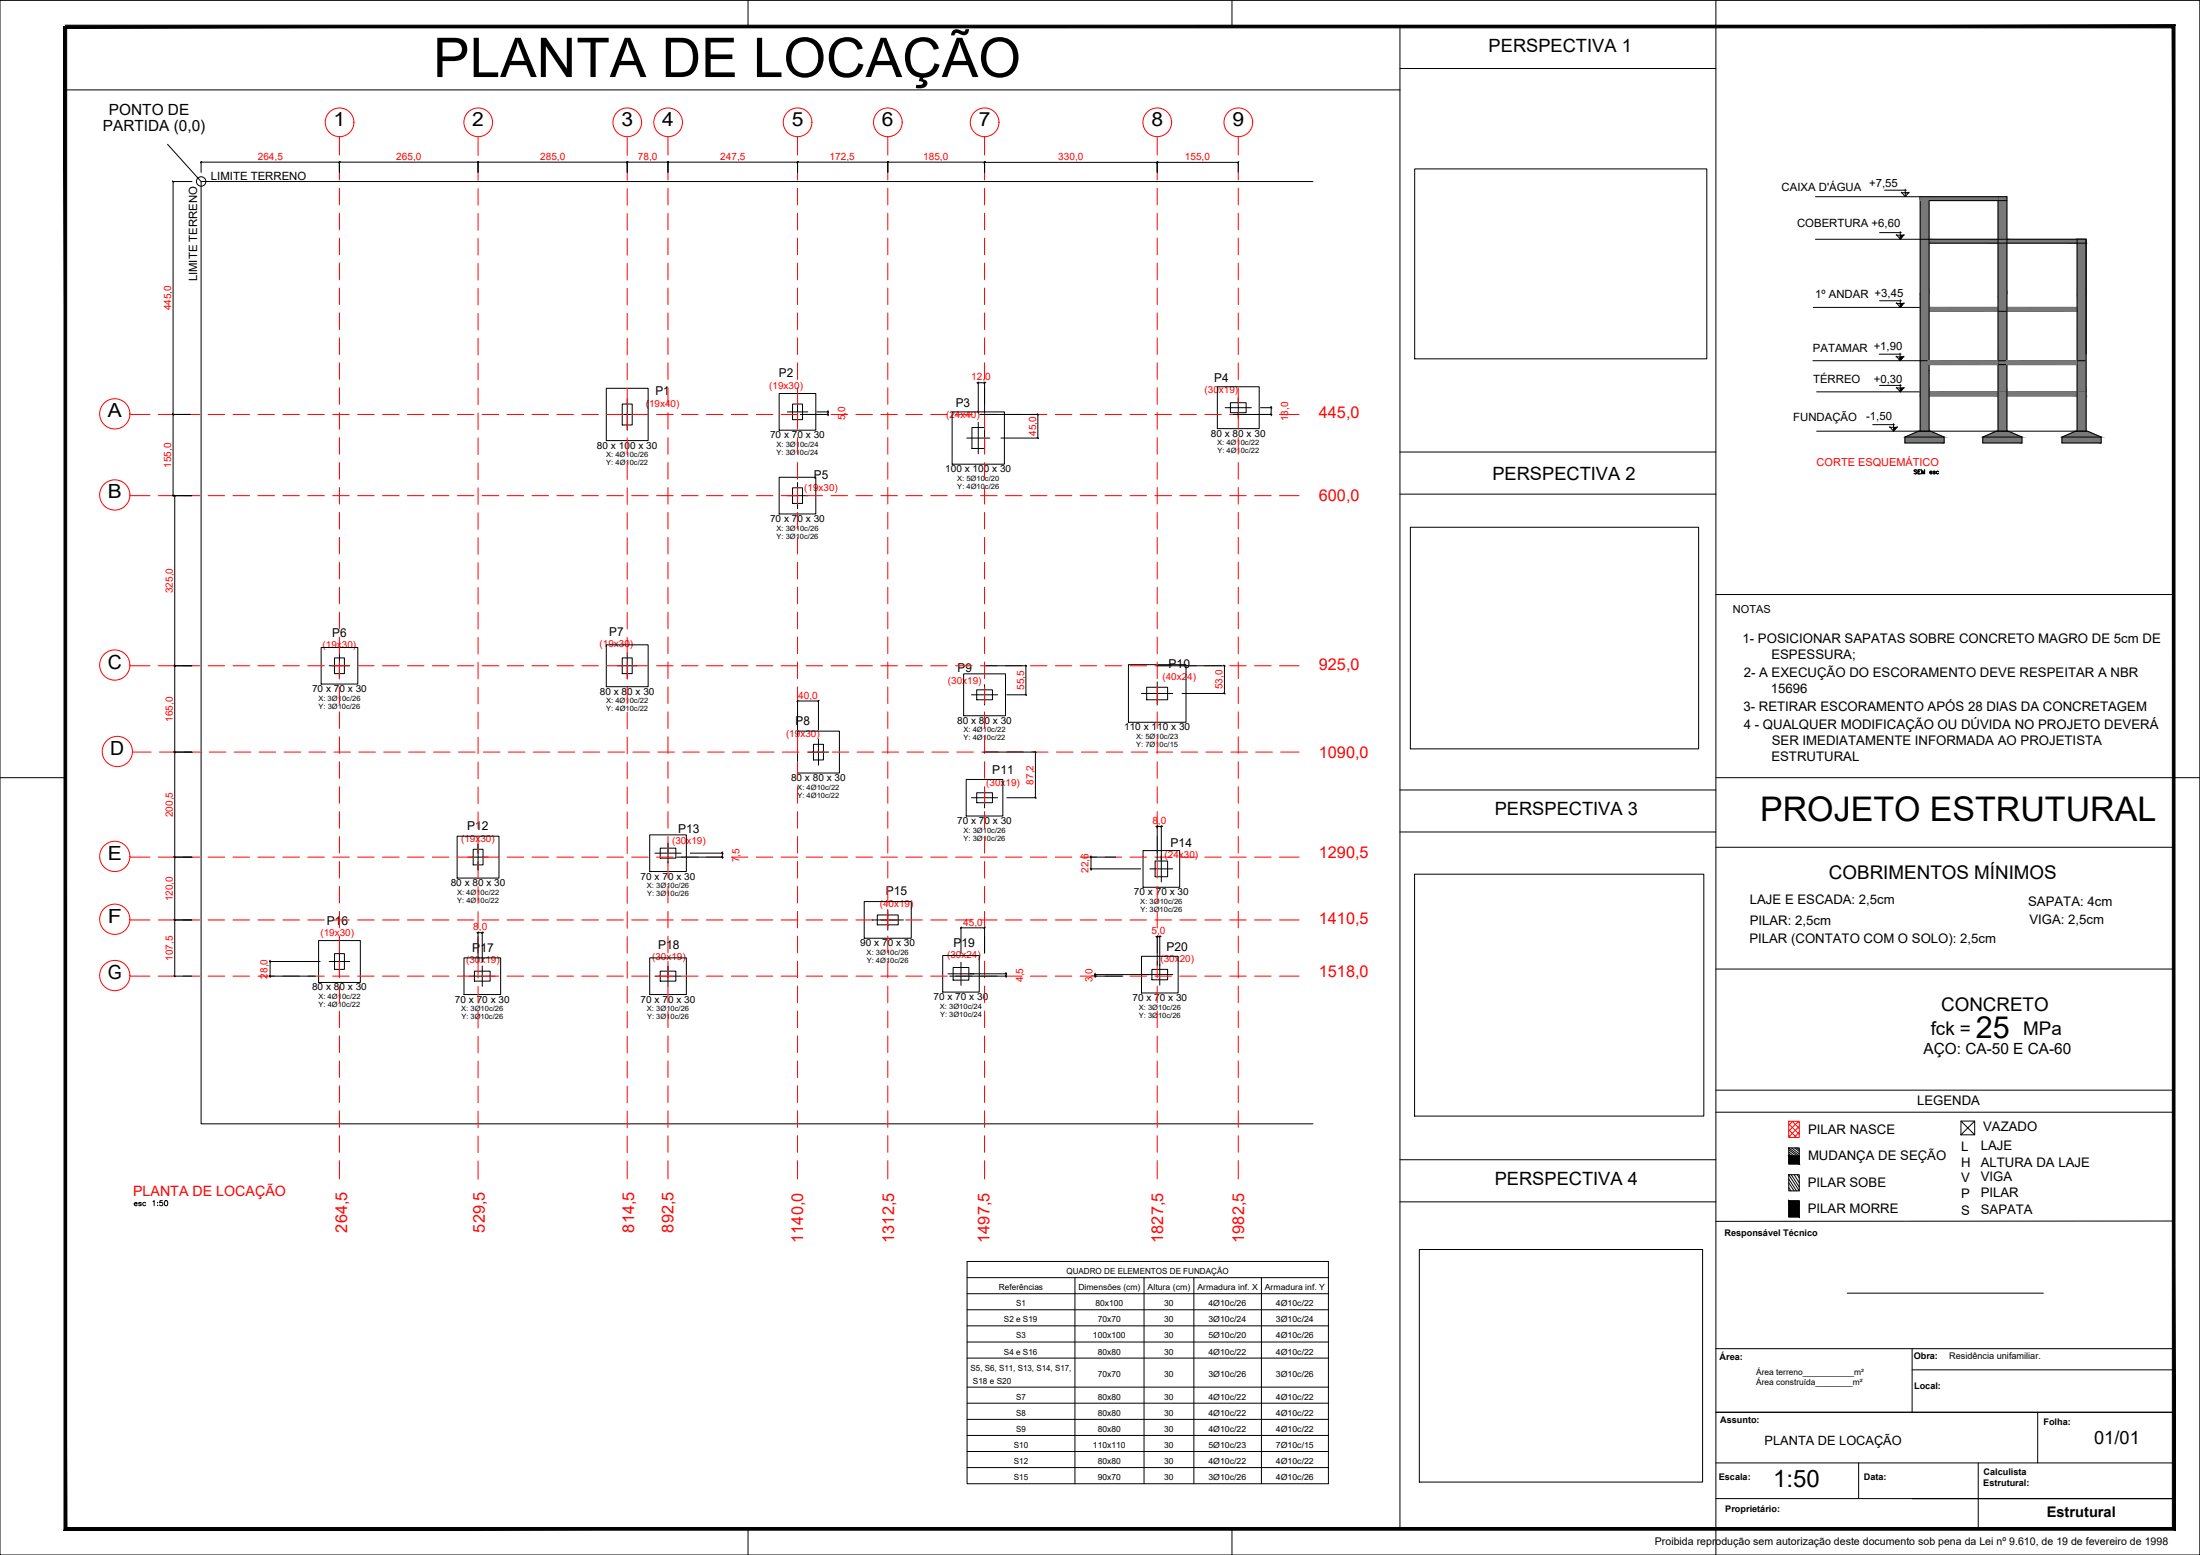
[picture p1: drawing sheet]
<svg xmlns="http://www.w3.org/2000/svg" width="841mm" height="594mm" viewBox="0 0 841 594" stroke-linecap="round" stroke-linejoin="round" font-family="sans-serif">
<!-- layer: ARQ-FOLHA -->
<path d="M0 .1h841v594h-841zM286 .1v10M471 .1v10M656 .1v10M0 297.1h25M831 297.1h10M286 584.1v10M471 584.1v10M656 584.1v10" fill="none" stroke="#000" stroke-width=".38"/>
<path d="M24.5 10.1l1 573.5v-573.5zM24.5 10.1l1 573.5-1 1zM25.5 583.6l-1 1 806-1zM24.5 584.6l806-1 1 1zM830.5 10.6v573l1 1zM830.5 10.6l1-1v575zM25 10.6h805.5l1-1zM25 9.6h806.5l-806.5 1z" fill="#000" stroke="#000" stroke-width=".38"/>
<!-- layer: 0 -->
<g fill="none" stroke="#000" stroke-width=".38">
<path d="M25 34.3h510.2M535.2 26.2h120.8M64.1 55.1l12.8 14.3M65.9 69.1l.5 .5M77.1 61.7l-.5 .5M130 61.7l-.5 .5M183 61.7l-.5 .5M240 61.7l-.5 .5M255.6 61.7l-.5 .5M305.1 61.7l-.5 .5M339.6 61.7l-.5 .5M376.6 61.7l-.5 .6"/>
<path d="M442.6 61.8l-.5 .5M473.6 61.8l-.5 .5M501.9 69.4h-425v360h425M540.8 64.5h111.7v72.6h-111.7zM65.9 158.1l.5 .5M316.3 157.1l.5 .5M316.3 158.1l.5 .5M374.2 146l-.5 .5M376.6 146l-.5 .5M396.5 158.1l.5 .5M485.7 155.5l.5 .5M485.7 158.1l.5 .5"/>
<path d="M396.5 167.1l.5 .5M535.2 172.7h120.8M728.2 169.2h15M758 169.2h15M788.2 169.2h15M65.9 189.1l.5 .5M66.5 189.1l.6 .5M535.2 188.8h120.8M539.2 201.4h110.2v84.7h-110.2zM656 227.1h175M66.5 254.1l.6 .5M391.9 254.1l.5 .5"/>
<path d="M467.8 254.1l.5 .5M305.1 267.6l-.5 .5M313.1 267.6l-.5 .5M391.9 265.2l.5 .5M467.8 264.7l.5 .5M66.5 287.1l.6 .5M395.6 287.1l.5 .5M395.6 304.5l.5 .5M442.6 315.5l-.5 .5M444.2 315.5l-.5 .5M535.2 301.8h120.8M535.2 317.9h120.8"/>
<path d="M66.5 327.2l.6 .5M275.9 325.7l.5 .5M275.9 327.2l.5 .5M416.8 331.7l.5 .5M416.8 327.2l.5 .5M540.8 334h110.5v92.4h-110.5zM66.5 351.2l.6 .5M183 356.1l-.5 .5M184.6 356.1l-.5 .5M367.6 354.2l-.5 .5M376.6 354.2l-.5 .5M442.6 357.6l-.5 .5"/>
<path d="M443.6 357.6l-.5 .5M66.5 372.7l.6 .5M103 367.1l.5 .5M103 372.7l.5 .5M384.3 371.8l.6 .5M384.3 372.7l.6 .5M418.4 372.1l.5 .5M418.4 372.7l.5 .5M656 416.5h175M656 424.9h175M749.6 428.3h5.3v5.2h-5.3zM749.6 428.3l5.3 5.2"/>
<path d="M754.9 428.3l-5.3 5.2M535.2 443.1h120.8M535.2 459.2h120.8M683.8 448.8l4 6.2M683.8 450.4l3 4.6M683.8 451.9l2 3.1M683.8 453.7l.9 1.3M684.7 448.8l3.1 4.7M685.8 448.8l2 3.1M687 448.8l.8 1.3M542.6 477.4h108.3v88.8h-108.3zM831 466.5l-175 .1"/>
<path d="M369.7 481.9h138.1v85h-138.1zM369.7 488.1h138.1M369.7 494.3h138.1M410.9 488.1v78.8M437.3 488.1v78.8M456.4 488.1v78.8M482.2 488.1v78.8M706.2 494h74.9M369.7 500.4h138.1M369.7 506.5h138.1M369.7 512.7h138.1M369.7 518.9h138.1"/>
<path d="M656 515.3h175M731 515.3v24.3M369.7 529.9h138.1M369.7 536.1h138.1M656 539.6h175M731 523.3h100M779 539.6v19.3M369.7 542.3h138.1M369.7 548.4h138.1M369.7 554.5h138.1M656 558.9h175M710.5 558.9v13.6"/>
<path d="M756.2 558.9v25.2h74.8v-11.6h-100h100v11.6h-100M369.7 560.7h138.1M656 572.5h175M535.2 584.1v-574h120.8v574"/>
<circle cx="76.9" cy="69.3" r="1.8"/>
</g>
<!-- layer: Camada 1 -->
<path d="M656 297.1h175M656 323.7h175M656 370.2h175M831 407v177.1" fill="none" stroke="#000" stroke-width=".38"/>
<!-- layer: COTA CYPE -->
<g fill="none" stroke="#f00" stroke-width=".38">
<path d="M129.8 52.3v6.9M182.8 52.4v7M239.8 52.5v6.9M255.4 52.3v6.9M304.9 52.3v6.9M339.4 52.3v6.9M376.4 52.3v6.9M442.4 52.3v6.9M473.4 52.3v6.9M129.8 62.4v6.4M129.8 71.9v6.4M182.8 62.6v6.3"/>
<path d="M182.8 72.1v6.3M239.8 62.5v6.4M239.8 72.1v6.3M255.4 62.4v6.4M255.4 71.9v6.4M304.9 62.4v6.4M304.9 71.9v6.4M339.4 62.4v6.4M339.4 71.9v6.4M376.4 62.4v6.4M376.4 71.9v6.4M442.4 62.4v6.4"/>
<path d="M442.4 71.9v6.4M473.4 62.4v6.4M473.4 71.9v6.4M129.8 81.5v6.3M129.8 91v6.3M182.8 81.6v6.3M182.8 91.1v6.4M239.8 81.6v6.3M239.8 91.1v6.4M255.4 81.5v6.3M255.4 91v6.3M304.9 81.5v6.3"/>
<path d="M304.9 91v6.3M339.4 81.5v6.3M339.4 91v6.3M376.4 81.5v6.3M376.4 91v6.3M442.4 81.5v6.3M442.4 91v6.3M473.4 81.5v6.3M473.4 91v6.3M129.8 100.5v6.4M129.8 110v6.4M129.8 119.6v6.3"/>
<path d="M182.8 100.6v6.4M182.8 110.2v6.3M182.8 119.7v6.3M239.8 100.6v6.4M239.8 110.2v6.3M239.8 119.7v6.3M255.4 100.5v6.4M255.4 110v6.4M255.4 119.6v6.3M304.9 100.5v6.4M304.9 110v6.4M304.9 119.6v6.3"/>
<path d="M339.4 100.5v6.4M339.4 110v6.4M339.4 119.6v6.3M376.4 100.5v6.4M376.4 110v6.4M376.4 119.6v6.3M442.4 100.5v6.4M442.4 110v6.4M442.4 119.6v6.3M473.4 100.5v6.4M473.4 110v6.4M473.4 119.6v6.3"/>
<path d="M129.8 129.1v6.3M129.8 138.6v6.4M182.8 129.2v6.4M182.8 138.7v6.4M239.8 129.2v6.4M239.8 138.7v6.4M255.4 129.1v6.3M255.4 138.6v6.4M304.9 129.1v6.3M304.9 138.6v6.4M339.4 129.1v6.3M339.4 138.6v6.4"/>
<path d="M376.4 129.1v6.3M376.4 138.6v6.4M442.4 129.1v6.3M442.4 138.6v6.4M473.4 129.1v6.3M473.4 138.6v6.4M49.8 158.3h7.5M60.5 158.3h6.3M70 158.3h6.4M79.5 158.3h6.4M89.1 158.3h6.3M98.6 158.3h6.3"/>
<path d="M108.1 158.3h6.4M117.6 158.3h6.4M127.2 158.3h6.3M129.8 148.1v6.4M129.8 157.7v6.3M136.7 158.3h6.3M146.2 158.3h6.4M155.7 158.3h6.4M165.3 158.3h6.3M174.8 158.3h6.3M182.8 148.3v6.3M182.8 157.8v6.3"/>
<path d="M184.3 158.3h6.4M193.8 158.3h6.4M203.4 158.3h6.3M212.9 158.3h6.3M222.4 158.3h6.4M231.9 158.3h6.4M239.8 148.3v6.3M239.8 157.8v6.3M241.5 158.3h6.3M251 158.3h6.3M255.4 148.1v6.4M255.4 157.7v6.3"/>
<path d="M260.5 158.3h6.4M270 158.3h6.4M279.6 158.3h6.3M289.1 158.3h6.3M298.6 158.3h6.4M304.9 148.1v6.4M304.9 157.7v6.3M308.1 158.3h6.4M317.7 158.3h6.3M327.2 158.3h6.3M336.7 158.3h6.4M339.4 148.1v6.4"/>
<path d="M339.4 157.7v6.3M346.2 158.3h6.4M355.8 158.3h6.3M365.3 158.3h6.3M374.8 158.3h6.4M376.4 148.1v6.4M376.4 157.7v6.3M384.3 158.3h6.4M393.9 158.3h6.3M403.4 158.3h6.3M412.9 158.3h6.4M422.4 158.3h6.4"/>
<path d="M432 158.3h6.3M441.5 158.3h6.3M442.4 148.1v6.4M442.4 157.7v6.3M451 158.3h6.4M460.5 158.3h6.4M470.1 158.3h6.3M473.4 148.1v6.4M473.4 157.7v6.3M479.6 158.3h6.3M489.1 158.3h7.5M129.8 167.2v6.3"/>
<path d="M129.8 176.7v6.4M182.8 167.3v6.4M182.8 176.8v6.4M239.8 167.3v6.4M239.8 176.8v6.4M255.4 167.2v6.3M255.4 176.7v6.4M304.9 167.2v6.3M304.9 176.7v6.4M339.4 167.2v6.3M339.4 176.7v6.4M376.4 167.2v6.3"/>
<path d="M376.4 176.7v6.4M442.4 167.2v6.3M442.4 176.7v6.4M473.4 167.2v6.3M473.4 176.7v6.4M49.8 189.4h7.5M60.5 189.4h6.3M70 189.4h6.4M79.5 189.4h6.4M89.1 189.4h6.3M98.6 189.4h6.3M108.1 189.4h6.4"/>
<path d="M117.6 189.4h6.4M127.2 189.4h6.3M129.8 186.2v6.4M129.8 195.8v6.3M136.7 189.4h6.3M146.2 189.4h6.4M155.7 189.4h6.4M165.3 189.4h6.3M174.8 189.4h6.3M182.8 186.4v6.3M182.8 195.9v6.3M184.3 189.4h6.4"/>
<path d="M193.8 189.4h6.4M203.4 189.4h6.3M212.9 189.4h6.3M222.4 189.4h6.4M231.9 189.4h6.4M239.8 186.4v6.3M239.8 195.9v6.3M241.5 189.4h6.3M251 189.4h6.3M255.4 186.2v6.4M255.4 195.8v6.3M260.5 189.4h6.4"/>
<path d="M270 189.4h6.4M279.6 189.4h6.3M289.1 189.4h6.3M298.6 189.4h6.4M304.9 186.2v6.4M304.9 195.8v6.3M308.1 189.4h6.4M317.7 189.4h6.3M327.2 189.4h6.3M336.7 189.4h6.4M339.4 186.2v6.4M339.4 195.8v6.3"/>
<path d="M346.2 189.4h6.4M355.8 189.4h6.3M365.3 189.4h6.3M374.8 189.4h6.4M376.4 186.2v6.4M376.4 195.8v6.3M384.3 189.4h6.4M393.9 189.4h6.3M403.4 189.4h6.3M412.9 189.4h6.4M422.4 189.4h6.4M432 189.4h6.3"/>
<path d="M441.5 189.4h6.3M442.4 186.2v6.4M442.4 195.8v6.3M451 189.4h6.4M460.5 189.4h6.4M470.1 189.4h6.3M473.4 186.2v6.4M473.4 195.8v6.3M479.6 189.4h6.3M489.1 189.4h7.5M129.8 205.3v6.3M129.8 214.8v6.4"/>
<path d="M182.8 205.4v6.4M182.8 214.9v6.4M239.8 205.4v6.4M239.8 214.9v6.4M255.4 205.3v6.3M255.4 214.8v6.4M304.9 205.3v6.3M304.9 214.8v6.4M339.4 205.3v6.3M339.4 214.8v6.4M376.4 205.3v6.3M376.4 214.8v6.4"/>
<path d="M442.4 205.3v6.3M442.4 214.8v6.4M473.4 205.3v6.3M473.4 214.8v6.4M129.8 224.3v6.4M129.8 233.9v6.3M182.8 224.5v6.3M182.8 234v6.3M239.8 224.5v6.3M239.8 234v6.3M255.4 224.3v6.4M255.4 233.9v6.3"/>
<path d="M304.9 224.3v6.4M304.9 233.9v6.3M339.4 224.3v6.4M339.4 233.9v6.3M376.4 224.3v6.4M376.4 233.9v6.3M442.4 224.3v6.4M442.4 233.9v6.3M473.4 224.3v6.4M473.4 233.9v6.3M49.8 254.4h7.5M60.5 254.4h6.3"/>
<path d="M70 254.4h6.4M79.5 254.4h6.4M89.1 254.4h6.3M98.6 254.4h6.3M108.1 254.4h6.4M117.6 254.4h6.4M127.2 254.4h6.3M129.8 243.4v6.3M129.8 252.9v6.4M136.7 254.4h6.3M146.2 254.4h6.4M155.7 254.4h6.4"/>
<path d="M165.3 254.4h6.3M174.8 254.4h6.3M182.8 243.5v6.4M182.8 253v6.4M184.3 254.4h6.4M193.8 254.4h6.4M203.4 254.4h6.3M212.9 254.4h6.3M222.4 254.4h6.4M231.9 254.4h6.4M239.8 243.5v6.4M239.8 253v6.4"/>
<path d="M241.5 254.4h6.3M251 254.4h6.3M255.4 243.4v6.3M255.4 252.9v6.4M260.5 254.4h6.4M270 254.4h6.4M279.6 254.4h6.3M289.1 254.4h6.3M298.6 254.4h6.4M304.9 243.4v6.3M304.9 252.9v6.4M308.1 254.4h6.4"/>
<path d="M317.7 254.4h6.3M327.2 254.4h6.3M336.7 254.4h6.4M339.4 243.4v6.3M339.4 252.9v6.4M346.2 254.4h6.4M355.8 254.4h6.3M365.3 254.4h6.3M374.8 254.4h6.4M376.4 243.4v6.3M376.4 252.9v6.4M384.3 254.4h6.4"/>
<path d="M393.9 254.4h6.3M403.4 254.4h6.3M412.9 254.4h6.4M422.4 254.4h6.4M432 254.4h6.3M441.5 254.4h6.3M442.4 243.4v6.3M442.4 252.9v6.4M451 254.4h6.4M460.5 254.4h6.4M470.1 254.4h6.3M473.4 243.4v6.3"/>
<path d="M473.4 252.9v6.4M479.6 254.4h6.3M489.1 254.4h7.5M129.8 262.4v6.4M129.8 272v6.3M182.8 262.6v6.3M182.8 272.1v6.3M239.8 262.6v6.3M239.8 272.1v6.3M255.4 262.4v6.4M255.4 272v6.3M304.9 262.4v6.4"/>
<path d="M304.9 272v6.3M339.4 262.4v6.4M339.4 272v6.3M376.4 262.4v6.4M376.4 272v6.3M442.4 262.4v6.4M442.4 272v6.3M473.4 262.4v6.4M473.4 272v6.3M50.8 287.3h7M61 287.3h6.3M70.5 287.3h6.3"/>
<path d="M80 287.3h6.4M89.5 287.3h6.4M99.1 287.3h6.3M108.6 287.3h6.3M118.1 287.3h6.4M127.6 287.3h6.4M129.8 281.5v6.3M129.8 291v6.4M137.2 287.3h6.3M146.7 287.3h6.3M156.2 287.3h6.4M165.7 287.3h6.4"/>
<path d="M175.3 287.3h6.3M182.8 281.6v6.4M182.8 291.1v6.4M184.8 287.3h6.3M194.3 287.3h6.4M203.8 287.3h6.4M213.4 287.3h6.3M222.9 287.3h6.3M232.4 287.3h6.4M239.8 281.6v6.4M239.8 291.1v6.4M241.9 287.3h6.4"/>
<path d="M251.5 287.3h6.3M255.4 281.5v6.3M255.4 291v6.4M261 287.3h6.3M270.5 287.3h6.4M280 287.3h6.4M289.6 287.3h6.3M299.1 287.3h6.3M304.9 281.5v6.3M304.9 291v6.4M308.6 287.3h6.4M318.1 287.3h6.4"/>
<path d="M327.7 287.3h6.3M337.2 287.3h6.3M339.4 281.5v6.3M339.4 291v6.4M346.7 287.3h6.4M356.2 287.3h6.4M365.8 287.3h6.3M375.3 287.3h6.3M376.4 281.5v6.3M376.4 291v6.4M384.8 287.3h6.4M394.3 287.3h6.4"/>
<path d="M403.9 287.3h6.3M413.4 287.3h6.3M422.9 287.3h6.4M432.4 287.3h6.4M442 287.3h6.3M442.4 281.5v6.3M442.4 291v6.4M451.5 287.3h6.3M461 287.3h6.4M470.5 287.3h6.4M473.4 281.5v6.3M473.4 291v6.4"/>
<path d="M480.1 287.3h6.3M489.6 287.3h7M129.8 300.5v6.4M129.8 310.1v6.3M129.8 319.6v6.3M182.8 300.7v6.3M182.8 310.2v6.3M182.8 319.7v6.4M239.8 300.7v6.3M239.8 310.2v6.3M239.8 319.7v6.4M255.4 300.5v6.4"/>
<path d="M255.4 310.1v6.3M255.4 319.6v6.3M304.9 300.5v6.4M304.9 310.1v6.3M304.9 319.6v6.3M339.4 300.5v6.4M339.4 310.1v6.3M339.4 319.6v6.3M376.4 300.5v6.4M376.4 310.1v6.3M376.4 319.6v6.3M442.4 300.5v6.4"/>
<path d="M442.4 310.1v6.3M442.4 319.6v6.3M473.4 300.5v6.4M473.4 310.1v6.3M473.4 319.6v6.3M49.8 327.5h7.5M60.5 327.5h6.3M70 327.5h6.4M79.5 327.5h6.4M89.1 327.5h6.3M98.6 327.5h6.3M108.1 327.5h6.4"/>
<path d="M117.6 327.5h6.4M127.2 327.5h6.3M129.8 329.1v6.4M129.8 338.6v6.4M136.7 327.5h6.3M146.2 327.5h6.4M155.7 327.5h6.4M165.3 327.5h6.3M174.8 327.5h6.3M182.8 329.2v6.4M182.8 338.8v6.3M184.3 327.5h6.4"/>
<path d="M193.8 327.5h6.4M203.4 327.5h6.3M212.9 327.5h6.3M222.4 327.5h6.4M231.9 327.5h6.4M239.8 329.2v6.4M239.8 338.8v6.3M241.5 327.5h6.3M251 327.5h6.3M255.4 329.1v6.4M255.4 338.6v6.4M260.5 327.5h6.4"/>
<path d="M270 327.5h6.4M279.6 327.5h6.3M289.1 327.5h6.3M298.6 327.5h6.4M304.9 329.1v6.4M304.9 338.6v6.4M308.1 327.5h6.4M317.7 327.5h6.3M327.2 327.5h6.3M336.7 327.5h6.4M339.4 329.1v6.4M339.4 338.6v6.4"/>
<path d="M346.2 327.5h6.4M355.8 327.5h6.3M365.3 327.5h6.3M374.8 327.5h6.4M376.4 329.1v6.4M376.4 338.6v6.4M384.3 327.5h6.4M393.9 327.5h6.3M403.4 327.5h6.3M412.9 327.5h6.4M422.4 327.5h6.4M432 327.5h6.3"/>
<path d="M441.5 327.5h6.3M442.4 329.1v6.4M442.4 338.6v6.4M451 327.5h6.4M460.5 327.5h6.4M470.1 327.5h6.3M473.4 329.1v6.4M473.4 338.6v6.4M479.6 327.5h6.3M489.1 327.5h7.5M49.8 351.5h7.5M60.5 351.5h6.3"/>
<path d="M70 351.5h6.4M79.5 351.5h6.4M89.1 351.5h6.3M98.6 351.5h6.3M108.1 351.5h6.4M117.6 351.5h6.4M127.2 351.5h6.3M129.8 348.2v6.3M129.8 357.7v6.3M136.7 351.5h6.3M146.2 351.5h6.4M155.7 351.5h6.4"/>
<path d="M165.3 351.5h6.3M174.8 351.5h6.3M182.8 348.3v6.3M182.8 357.8v6.4M184.3 351.5h6.4M193.8 351.5h6.4M203.4 351.5h6.3M212.9 351.5h6.3M222.4 351.5h6.4M231.9 351.5h6.4M239.8 348.3v6.3M239.8 357.8v6.4"/>
<path d="M241.5 351.5h6.3M251 351.5h6.3M255.4 348.2v6.3M255.4 357.7v6.3M260.5 351.5h6.4M270 351.5h6.4M279.6 351.5h6.3M289.1 351.5h6.3M298.6 351.5h6.4M304.9 348.2v6.3M304.9 357.7v6.3M308.1 351.5h6.4"/>
<path d="M317.7 351.5h6.3M327.2 351.5h6.3M336.7 351.5h6.4M339.4 348.2v6.3M339.4 357.7v6.3M346.2 351.5h6.4M355.8 351.5h6.3M365.3 351.5h6.3M374.8 351.5h6.4M376.4 348.2v6.3M376.4 357.7v6.3M384.3 351.5h6.4"/>
<path d="M393.9 351.5h6.3M403.4 351.5h6.3M412.9 351.5h6.4M422.4 351.5h6.4M432 351.5h6.3M441.5 351.5h6.3M442.4 348.2v6.3M442.4 357.7v6.3M451 351.5h6.4M460.5 351.5h6.4M470.1 351.5h6.3M473.4 348.2v6.3"/>
<path d="M473.4 357.7v6.3M479.6 351.5h6.3M489.1 351.5h7.5M49.8 372.9h7.5M60.5 372.9h6.3M70 372.9h6.4M79.5 372.9h6.4M89.1 372.9h6.3M98.6 372.9h6.3M108.1 372.9h6.4M117.6 372.9h6.4M127.2 372.9h6.3"/>
<path d="M129.8 367.2v6.4M129.8 376.7v6.4M136.7 372.9h6.3M146.2 372.9h6.4M155.7 372.9h6.4M165.3 372.9h6.3M174.8 372.9h6.3M182.8 367.3v6.4M182.8 376.9v6.3M184.3 372.9h6.4M193.8 372.9h6.4M203.4 372.9h6.3"/>
<path d="M212.9 372.9h6.3M222.4 372.9h6.4M231.9 372.9h6.4M239.8 367.3v6.4M239.8 376.9v6.3M241.5 372.9h6.3M251 372.9h6.3M255.4 367.2v6.4M255.4 376.7v6.4M260.5 372.9h6.4M270 372.9h6.4M279.6 372.9h6.3"/>
<path d="M289.1 372.9h6.3M298.6 372.9h6.4M304.9 367.2v6.4M304.9 376.7v6.4M308.1 372.9h6.4M317.7 372.9h6.3M327.2 372.9h6.3M336.7 372.9h6.4M339.4 367.2v6.4M339.4 376.7v6.4M346.2 372.9h6.4M355.8 372.9h6.3"/>
<path d="M365.3 372.9h6.3M374.8 372.9h6.4M376.4 367.2v6.4M376.4 376.7v6.4M384.3 372.9h6.4M393.9 372.9h6.3M403.4 372.9h6.3M412.9 372.9h6.4M422.4 372.9h6.4M432 372.9h6.3M441.5 372.9h6.3M442.4 367.2v6.4"/>
<path d="M442.4 376.7v6.4M451 372.9h6.4M460.5 372.9h6.4M470.1 372.9h6.3M473.4 367.2v6.4M473.4 376.7v6.4M479.6 372.9h6.3M489.1 372.9h7.5M129.8 386.3v6.3M129.8 395.8v6.3M182.8 386.4v6.3M182.8 395.9v6.4"/>
<path d="M239.8 386.4v6.3M239.8 395.9v6.4M255.4 386.3v6.3M255.4 395.8v6.3M304.9 386.3v6.3M304.9 395.8v6.3M339.4 386.3v6.3M339.4 395.8v6.3M376.4 386.3v6.3M376.4 395.8v6.3M442.4 386.3v6.3M442.4 395.8v6.3"/>
<path d="M473.4 386.3v6.3M473.4 395.8v6.3M129.8 405.3v6.4M129.8 414.8v6.4M182.8 405.4v6.4M182.8 415v6.3M239.8 405.4v6.4M239.8 415v6.3M255.4 405.3v6.4M255.4 414.8v6.4M304.9 405.3v6.4M304.9 414.8v6.4"/>
<path d="M339.4 405.3v6.4M339.4 414.8v6.4M376.4 405.3v6.4M376.4 414.8v6.4M442.4 405.3v6.4M442.4 414.8v6.4M473.4 405.3v6.4M473.4 414.8v6.4M129.8 424.4v6.3M129.8 433.9v6.3M182.8 424.5v6.3M182.8 434v6.4"/>
<path d="M239.8 424.5v6.3M239.8 434v6.4M255.4 424.4v6.3M255.4 433.9v6.3M304.9 424.4v6.3M304.9 433.9v6.3M339.4 424.4v6.3M339.4 433.9v6.3M376.4 424.4v6.3M376.4 433.9v6.3M442.4 424.4v6.3M442.4 433.9v6.3"/>
<path d="M473.4 424.4v6.3M473.4 433.9v6.3M683.8 428.4h4v6.2h-4zM683.8 433.8l.7 .8M683.8 431.6l3 3M683.8 429.4l4 4M685.1 428.4l2.7 2.7M685.3 428.4l-1.5 1.5M687.4 428.4l.4 .5M687.5 428.4l-3.7 3.7M687.8 430.3l-4 4.1M687.8 432.5l-2 2.1"/>
<path d="M129.8 443.4v7M182.8 443.5v7M239.8 443.5v6.9M255.4 443.4v7M304.9 443.4v7M339.4 443.4v7M376.4 443.4v7M442.4 443.4v7M473.4 443.4v7"/>
<circle cx="129.8" cy="46.7" r="5.5"/>
<circle cx="182.8" cy="46.7" r="5.5"/>
<circle cx="239.8" cy="46.7" r="5.5"/>
<circle cx="255.4" cy="46.7" r="5.5"/>
<circle cx="304.9" cy="46.7" r="5.5"/>
<circle cx="339.4" cy="46.7" r="5.5"/>
<circle cx="376.4" cy="46.7" r="5.5"/>
<circle cx="442.4" cy="46.7" r="5.5"/>
<circle cx="473.4" cy="46.7" r="5.5"/>
<circle cx="43.9" cy="158.1" r="5.8"/>
<circle cx="43.9" cy="189.1" r="5.8"/>
<circle cx="43.9" cy="254.1" r="5.8"/>
<circle cx="44.9" cy="287.1" r="5.8"/>
<circle cx="43.9" cy="327.2" r="5.8"/>
<circle cx="43.9" cy="351.2" r="5.8"/>
<circle cx="43.9" cy="372.7" r="5.8"/>
</g>
<!-- layer: PDF_1 -->
<path d="M683.8 448.8h4v6.2h-4zM683.8 458.8h4v6.1h-4z" fill="none" stroke="#000" stroke-width=".38"/>
<!-- layer: 0 -->
<g fill="#000" stroke="#000" stroke-width=".38">
<path d="M683.8 441.6l4 3.1v-3.1zM683.8 441.6l4 3.1h-4z"/>
<path d="M683.8 458.8l4 6.1v-6.1zM683.8 458.8l4 6.1h-4z"/>
</g>
<!-- layer: PDF_PILAR_BETAO -->
<path d="M683.8 438.5h4v6.2h-4zM683.8 438.5l4 3.1h-4M683.8 439.2l3.2 2.4M684.9 438.5l2.9 2.3M686.1 438.5l1.7 1.4M686.9 438.5l.9 .8M683.8 440.1l2 1.5M683.8 440.8l1 .8" fill="none" stroke="#000" stroke-width=".38"/>
<!-- layer: PDF_0 -->
<g fill="none" stroke="#000" stroke-width=".38">
<path d="M694 75.2h73.2v89.5M734.1 76.3v-1.1v89.5M737.4 75.2v89.5M737.4 76.6h29.8M763.8 75.2v89.5M694 91.4h103.5v73.3h-103M737.4 92.9h60.1M794 91.4v73.3M797.5 91.4v43.8M693.2 117.4h103.9M737.1 118.9h56.9h-.3M693 137.8h104.1"/>
<path d="M737 139.3h57h-.3M694.5 149.7h103M737.4 151.2h60.1M728.2 169.2v-2.2h15v2.2M728.2 167l5.3-2.3h4.5l5.2 2.3M758 169.2v-2.2h15v2.2M758 167l5.2-2.3h4.5l5.3 2.3M788.2 169.2v-2.2h15v2.2M788.2 167l5.3-2.3h4.5l5.2 2.3"/>
</g>
<g fill="#787878" stroke="#787878" stroke-width=".38">
<path d="M794 112.2h3.5v37.5z"/>
<path d="M794.1 112.5l3.4 37.2h-3.5z"/>
<path d="M763.8 112.2h3.4v37.5z"/>
<path d="M763.9 113l3.3 36.7h-3.4z"/>
<path d="M737.1 117.4h26.7v1.5z"/>
<path d="M737.1 117.4l26.4 1.5h-26.4z"/>
<path d="M733.9 112.2h3.5v37.5z"/>
<path d="M734.1 113.7l3.3 36h-3.3z"/>
<path d="M737 137.8h26.7v1.5z"/>
<path d="M737 137.8l26.4 1.5h-26.4z"/>
<path d="M794 91.4l3.5 1.5v-1.5zM794 91.4l3.5 1.5h-3.5z"/>
<path d="M794 91.2l3.5 21v-21zM794 91.2l3.5 21h-3.5z"/>
<path d="M763.8 75.2l3.4 37v-37zM763.8 75.2l3.4 37h-3.4z"/>
<path d="M767.2 91.4l26.8 1.5v-1.5zM767.2 91.4l26.8 1.5h-26.8z"/>
<path d="M737.4 91.4l26.4 1.5v-1.5zM737.4 91.4l26.4 1.5h-26.4z"/>
<path d="M734.1 75.2l3.3 37v-37zM734.1 75.2l3.3 37h-3.3z"/>
<path d="M767.1 117.4l26.9 1.5v-1.5zM767.1 117.4l26.9 1.5h-26.9z"/>
<path d="M794 149.7l3.5 1.5v-1.5zM794 149.7l3.5 1.5h-3.5z"/>
<path d="M767.2 149.7l26.8 1.5v-1.5zM767.2 149.7l26.8 1.5h-26.8z"/>
<path d="M763.8 149.7l3.4 1.5v-1.5zM763.8 149.7l3.4 1.5h-3.4z"/>
<path d="M737.4 149.7l26.4 1.5v-1.5zM737.4 149.7l26.4 1.5h-26.4z"/>
<path d="M734.1 149.7l3.3 1.5v-1.5zM734.1 149.7l3.3 1.5h-3.3z"/>
<path d="M794 151.2l3.5 13.5v-13.5zM794 151.2l3.5 13.5h-3.5z"/>
<path d="M763.8 151.2l3.4 13.5v-13.5zM763.8 151.2l3.4 13.5h-3.4z"/>
<path d="M734.1 151.2l3.3 13.5v-13.5zM734.1 151.2l3.3 13.5h-3.3z"/>
<path d="M793.5 164.7l9.7 2.3-5.2-2.3zM788.2 167l5.3-2.3 9.7 2.3z"/>
<path d="M763.2 164.7l9.8 2.3-5.3-2.3zM758 167l5.2-2.3 9.8 2.3z"/>
<path d="M733.5 164.7l9.7 2.3-5.2-2.3zM728.2 167l5.3-2.3 9.7 2.3z"/>
<path d="M788.2 167l15 2.2v-2.2zM788.2 167l15 2.2h-15z"/>
<path d="M758 167l15 2.2v-2.2zM758 167l15 2.2h-15z"/>
<path d="M728.2 167l15 2.2v-2.2zM728.2 167l15 2.2h-15z"/>
<path d="M767 137.8l26.9 1.5v-1.5zM767 137.8l26.9 1.5h-26.9z"/>
<path d="M734.1 75.2l29.7 1.4v-1.4zM734.1 75.2l29.7 1.4h-29.7z"/>
</g>
<!-- layer: PDF_ARQ-NIVEL -->
<g fill="none" stroke="#000" stroke-width=".38">
<path d="M720.4 72.7h8.3M726.8 73.6h3.1M726.9 73.4l1.4 1.8 1.5-1.8M728.3 72.3v2.9M728.3 73.7h1.2M718.5 88.9h8.3M724.9 89.8h3.1M725 89.6l1.4 1.8 1.5-1.8M726.4 88.5v2.9M726.4 89.9h1.2M726.4 90.1h1.1M726.4 90.1h1"/>
<path d="M726.4 90.2h1M726.4 90.3h.9M726.4 90.4h.8M726.4 90.5h.7M726.4 90.8h.5M726.4 90.9h.4M726.4 91h.3M726.4 91.1h.3M726.4 91.2h.2M726.4 91.3h.1M727 90.6l-.6 .1M718.5 114.9h8.3"/>
<path d="M724.9 115.9h3.1M725 115.7l1.4 1.7 1.5-1.7M726.4 114.5v2.9M726.4 116h1.2M726.4 116.1h1.1M726.4 116.2h1M726.4 116.3h1M726.4 116.4h.9M726.4 116.5h.8M726.4 116.8h.5M726.4 116.9h.5M726.4 117h.4"/>
<path d="M726.4 117.1h.3M726.4 117.2h.3M726.4 117.3h.2M726.4 117.4h.1M727.1 116.6h-.7M718.4 135.3h8.3M724.8 136.3h3.1M724.9 136.1l1.5 1.7 1.4-1.7M726.4 134.9v2.9M726.4 136.4h1.1M726.4 136.5h1M726.4 136.6h.9"/>
<path d="M726.4 136.7h.9M726.4 136.8h.8M726.4 136.9h.7M726.4 137h.6M726.4 137h.5M726.4 137.2h.5M726.4 137.3h.4M726.4 137.3h.3M726.4 137.4h.3M726.4 137.5h.2M726.4 137.6h.1M726.4 137.7h.1"/>
<path d="M718.5 147.2h8.3M724.9 148.2h3.1M725 148l1.4 1.7 1.5-1.7M726.4 146.9l.1 2.7M726.4 148.3h1.2M726.4 148.4h1.1M726.4 148.5h1M726.4 148.6h1M726.4 148.7h.9M726.4 148.8h.8M726.4 148.9h.7M726.4 149h.6"/>
<path d="M726.4 149.1h.5M726.4 149.2h.5M726.4 149.2h.4M726.4 149.4h.3M726.4 149.5h.3M726.4 149.5h.2M715.9 162.2h8.3M722.3 163.3h3.1M722.4 163l1.5 1.7 1.4-1.7M723.9 161.9v2.8M723.9 163.3h1.1M723.9 163.4h1"/>
<path d="M723.9 163.5h.9M723.9 163.6h.9M723.9 163.7h.8M723.9 163.8h.7M723.9 163.9h.6M723.9 164h.6M723.9 164.1h.5M723.9 164.2h.4M723.9 164.3h.3M723.9 164.4h.3M723.9 164.6h.1M724.1 164.4l-.2 .1"/>
</g>
<!-- layer: PDF_ARQ-TEXTO4 -->
<path d="M732.7 179.8l-.3-.3-.7 .3 1 .8-.3 .4-.7-.2M734.2 179.5h-.9v1.5h.9M733.3 180.2h.5M734.6 181v-1.5l.6 1.5 .6-1.5v1.5M737.7 180.4h.9a.46 .46 0 0 0-.7-.3 .46 .46 0 0 0-.1 .7l.3 .2 .5-.2M739.8 180.2l-.7-.1v.3l.7 .4-.3 .2-.5-.2M741.1 180.2a.48 .48 0 0 0-.7 0 .48 .48 0 0 0 0 .7 .48 .48 0 0 0 .7-.1" fill="none" stroke="#000" stroke-width=".38"/>
<!-- layer: ARQ-TEXTO4 -->
<path d="M732.7 179.7l-.3-.2-.7 .2 .2 .4 .8 .3v.4l-.3 .2-.7-.2M734.1 179.5h-.9v1.5h.9M733.2 180.2h.6M734.6 181v-1.5l.6 1.5 .5-1.5v1.5M737.7 180.4h.9a.48 .48 0 0 0-.8-.3 .48 .48 0 0 0 .2 .8l.6-.1M739.8 180.2l-.7-.1 .7 .7-.3 .2-.5-.2M741.1 180.2a.48 .48 0 0 0-.7 0 .48 .48 0 0 0 0 .7 .48 .48 0 0 0 .7-.1" fill="none" stroke="#000" stroke-width=".38"/>
<!-- layer: PILAR_EIXOS -->
<g fill="none" stroke="#000" stroke-width=".38">
<path d="M235.9 158.3h7.8M239.8 152.4v12M301 157.4h7.8M304.9 152.3v10.1M468.4 155.8h10M473.4 151.9v7.8M369.6 167.4h8.8M374 161.3v12.1M301 189.4h7.8M304.9 184.3v10.1M125.9 254.4h7.8M129.8 249.4v9.9"/>
<path d="M235.9 254.4h7.8M239.8 249.4v9.9M371.4 265.4h10M376.4 261.5v7.8M436.4 264.9h12M442.4 260.5v8.8M309 287.3h7.8M312.9 282.3v10M371.4 304.8h10M376.4 300.9v7.8M178.9 327.5h7.8M182.8 322.4v10.1"/>
<path d="M250.4 325.9h10M255.4 322v7.8M439.6 331.9h8.8M443.9 327v9.9M333.4 351.5h12M339.4 347.5v7.9M125.9 367.3h7.8M129.8 362.3v10M179.4 372.9h10M184.4 369v7.8M250.4 372.9h10M255.4 369v7.8"/>
<path d="M362.4 372h10M367.4 367.6v8.8M438.4 372.3h10M443.4 368.4v8"/>
</g>
<!-- layer: PILAR_CONCRETO -->
<g fill="none" stroke="#000" stroke-width=".38">
<path d="M237.9 154.4h3.8v8h-3.8zM303 154.4h3.8v5.9h-3.8zM470.4 153.9h6v3.8h-6zM371.6 163.3h4.8v8h-4.8zM303 186.4h3.8v5.9h-3.8zM127.9 251.3h3.8v6.1h-3.8zM237.9 251.3h3.8v6.1h-3.8zM373.4 263.5h6v3.8h-6zM438.4 262.6h8v4.7h-8zM311 284.4h3.8v5.9h-3.8zM373.4 302.9h6v3.8h-6zM180.9 324.5h3.8v5.9h-3.8z"/>
<path d="M252.4 324h6v3.8h-6zM441.6 328.9h4.8v6.1h-4.8zM335.4 349.6h8v3.7h-8zM127.9 364.3h3.8v6h-3.8zM181.4 371h6v3.8h-6zM252.4 371h6v3.8h-6zM364.4 369.6h6v4.9h-6zM440.4 370.3h6v4h-6z"/>
</g>
<!-- layer: SAP_CONTORNO -->
<g fill="none" stroke="#000" stroke-width=".38">
<path d="M231.8 148.4h16v19.9h-16zM297.9 150.3h14v14.1h-14zM364 157.4h20v19.9h-20zM465.4 147.8h16v16h-16zM297.9 182.3h14v14.1h-14zM122.8 247.4h14v13.9h-14zM231.8 246.4h16v16h-16zM368.4 257.4h16v16h-16zM431.4 253.9h22v22h-22zM304.9 279.3h16v16h-16zM369.4 297.8h14v14h-14zM174.8 319.5h16v16h-16z"/>
<path d="M248.4 319h14v14h-14zM437 325h14v14h-14zM121.8 359.3h16v16h-16zM330.4 344.4h18v14.1h-18zM177.4 365.9h14v14.1h-14zM248.4 365.9h14v14.1h-14zM360.4 365.1h14v13.9h-14zM436.4 365.4h14v14h-14z"/>
</g>
<!-- layer: COTA CYPE -->
<g fill="none" stroke="#000" stroke-width=".38">
<path d="M65.9 69.4h7.5M66.2 69.3v120.1M76.8 61.9h299.6M76.9 61.7v4.1M129.8 61.7v4.1M182.8 61.7v4.1M239.8 61.7v4.1M255.4 61.7v4.1M304.9 61.7v4.1M339.4 61.7v4.1M376.3 62h97.1M376.4 61.7v4.1"/>
<path d="M442.4 61.8v4M473.4 61.8v4M65.9 158.3h6.8M305.9 158.3h10.9M312.3 157.4h4.5M316.5 156.9v1.9M373.5 146.2h3.4M374 146v11.8M374.6 158.3h22.4M376.4 146v11.8M396.7 158.3v9.1M471.4 158.3h14.8"/>
<path d="M481.9 155.8h4.3M485.9 155.3v3.5M382.7 167.4h14.3M65.9 189.4h7.5M66.8 189.3v183.7M66.5 254.4h6.9M376.8 254.4h15.6M392.2 254.3v11.2M442.1 254.4h26.2M468.1 254.3v10.7M304.8 267.8h8.1M304.9 267.6v11.3"/>
<path d="M312.9 267.6v11.3M384.9 265.4h7.5M451.9 264.9h16.4M66.5 287.3h6.9M376.1 287.3h20M395.8 287.3v17.5M384.9 304.8h11.2M441.9 315.7h2.6M442.4 315.5v13M443.9 315.5v13M66.5 327.5h6.9M258.7 327.5h17.7"/>
<path d="M263.9 325.9h12.5M276.1 325.4v2.5M416.8 327.5h9.8M416.8 331.9h19.3M417.1 327v5.5M66.5 351.5h6.9M182.3 356.3h2.6M182.8 356.1v11.5M184.4 356.1v11.5M367.3 354.5h9.1M367.4 354.2v10M376.4 354.2v10"/>
<path d="M441.9 357.8h2M442.4 357.6v11.3M443.4 357.6v11.3M66.5 372.9h6.9M103 367.3h19.4M103 372.9h17.5M103.3 366.8v6.6M363.1 372.9h21.8M370.9 372h14M384.6 371.5v1.9M418.4 372.9h10.9M418.4 372.3h20.5"/>
<path d="M418.7 371.8v1.6"/>
</g>
<text font-size="21" x="165.6" y="29.4">PLANTA DE LOCAÇÃO</text>
<text font-size="13" x="672.9" y="313.6">PROJETO ESTRUTURAL</text>
<text font-size="11.7" x="755.3" y="396.4">25</text>
<text font-size="9.1" x="677.8" y="568.3">1:50</text>
<g font-size="7.5">
<text x="127.6" y="48.1">1</text>
<text x="180.6" y="48.1">2</text>
<text x="237.5" y="48.1">3</text>
<text x="253.2" y="48.1">4</text>
<text x="302.6" y="48.1">5</text>
<text x="337.1" y="48.1">6</text>
<text x="374.1" y="48.1">7</text>
<text x="440.1" y="48.1">8</text>
<text x="471.1" y="48.1">9</text>
<text x="41.2" y="159.4">A</text>
<text x="41.2" y="190.4">B</text>
<text x="41.2" y="255.5">C</text>
<text x="42.2" y="288.4">D</text>
<text x="41.2" y="328.5">E</text>
<text x="41.2" y="352.5">F</text>
<text x="41.2" y="374">G</text>
</g>
<g font-size="7.2">
<text x="699.2" y="335.9">COBRIMENTOS MÍNIMOS</text>
<text x="742.1" y="386.3">CONCRETO</text>
<text x="738.1" y="395.2">fck =</text>
<text x="773.5" y="395.2">MPa</text>
</g>
<g font-size="7">
<text x="569.1" y="19.9">PERSPECTIVA 1</text>
<text x="570.5" y="183.4">PERSPECTIVA 2</text>
<text x="571.4" y="311.5">PERSPECTIVA 3</text>
<text x="571.4" y="452.8">PERSPECTIVA 4</text>
<text x="800.6" y="551.8">01/01</text>
</g>
<g font-size="6.2" fill="#f00">
<text x="504.2" y="159.8">445,0</text>
<text x="504.2" y="191.2">600,0</text>
<text x="504.2" y="256">925,0</text>
<text x="504.2" y="289.7">1090,0</text>
<text x="504.2" y="328">1290,5</text>
<text x="504.2" y="353.1">1410,5</text>
<text x="504.2" y="373.3">1518,0</text>
<text x="132.7" y="470.9" transform="rotate(-90 132.7 470.9)">264,5</text>
<text x="185.3" y="470.9" transform="rotate(-90 185.3 470.9)">529,5</text>
<text x="242.4" y="470.9" transform="rotate(-90 242.4 470.9)">814,5</text>
<text x="257.5" y="470.9" transform="rotate(-90 257.5 470.9)">892,5</text>
<text x="307" y="474.7" transform="rotate(-90 307 474.7)">1140,0</text>
<text x="341.8" y="474.7" transform="rotate(-90 341.8 474.7)">1312,5</text>
<text x="378.3" y="474.7" transform="rotate(-90 378.3 474.7)">1497,5</text>
<text x="444.7" y="474.7" transform="rotate(-90 444.7 474.7)">1827,5</text>
<text x="475.7" y="474.7" transform="rotate(-90 475.7 474.7)">1982,5</text>
</g>
<g font-size="5.9">
<text x="41.7" y="43.8">PONTO DE</text>
<text x="39.3" y="50">PARTIDA (0,0)</text>
<text x="735.3" y="402.9">AÇO: CA-50 E CA-60</text>
</g>
<text font-size="5.6" x="782.4" y="579.7">Estrutural</text>
<text font-size="5.4" fill="#f00" x="50.9" y="456.7">PLANTA DE LOCAÇÃO</text>
<g font-size="5">
<text x="666.2" y="245.7">1- POSICIONAR SAPATAS SOBRE CONCRETO MAGRO DE 5cm DE</text>
<text x="677.2" y="251.8">ESPESSURA;</text>
<text x="666.6" y="258.6">2- A EXECUÇÃO DO ESCORAMENTO DEVE RESPEITAR A NBR</text>
<text x="677" y="264.6">15696</text>
<text x="666.5" y="271.6">3- RETIRAR ESCORAMENTO APÓS 28 DIAS DA CONCRETAGEM</text>
<text x="666.7" y="278.5">4 - QUALQUER MODIFICAÇÃO OU DÚVIDA NO PROJETO DEVERÁ</text>
<text x="677.3" y="284.6">SER IMEDIATAMENTE INFORMADA AO PROJETISTA</text>
<text x="677.2" y="290.7">ESTRUTURAL</text>
<text x="669" y="345.4">LAJE E ESCADA: 2,5cm</text>
<text x="775.3" y="346.2">SAPATA: 4cm</text>
<text x="668.9" y="353.2">PILAR: 2,5cm</text>
<text x="775.8" y="353">VIGA: 2,5cm</text>
<text x="668.8" y="360.2">PILAR (CONTATO COM O SOLO): 2,5cm</text>
<text x="732.9" y="422.3">LEGENDA</text>
<text x="691.2" y="433.1">PILAR NASCE</text>
<text x="758.1" y="432.1">VAZADO</text>
<text x="691.2" y="443.2">MUDANÇA DE SEÇÃO</text>
<text x="749.7" y="439.6">L</text>
<text x="757.2" y="439.2">LAJE</text>
<text x="749.7" y="446">H</text>
<text x="757.2" y="445.7">ALTURA DA LAJE</text>
<text x="691.1" y="453.6">PILAR SOBE</text>
<text x="749.7" y="451.6">V</text>
<text x="757.2" y="451.3">VIGA</text>
<text x="749.7" y="457.7">P</text>
<text x="757.2" y="457.4">PILAR</text>
<text x="691.1" y="463.5">PILAR MORRE</text>
<text x="749.7" y="464.1">S</text>
<text x="757.2" y="463.7">SAPATA</text>
</g>
<g font-size="4.9">
<text x="50.1" y="461.8">esc 1:50</text>
<text x="674.6" y="552">PLANTA DE LOCAÇÃO</text>
</g>
<g font-size="4.7">
<text x="297.8" y="144.2">P2</text>
<text x="464.2" y="145.9">P4</text>
<text x="250.5" y="151.1">P1</text>
<text x="365.3" y="155.5">P3</text>
<text x="311.1" y="183.1">P5</text>
<text x="127" y="243.2">P6</text>
<text x="232.9" y="242.8">P7</text>
<text x="366.1" y="256.8">P9</text>
<text x="446.7" y="255.3">P10</text>
<text x="304.2" y="277.1">P8</text>
<text x="379.3" y="295.8">P11</text>
<text x="178.6" y="317.2">P12</text>
<text x="259.2" y="318.2">P13</text>
<text x="447.5" y="323.6">P14</text>
<text x="338.7" y="342.1">P15</text>
<text x="124.9" y="353.2">P16</text>
<text x="180.6" y="363.6">P17</text>
<text x="251.6" y="362.6">P18</text>
<text x="364.4" y="361.7">P19</text>
<text x="445.9" y="363.4">P20</text>
</g>
<g font-size="4.3">
<text x="80.6" y="68.6">LIMITE TERRENO</text>
<text x="714.5" y="71.3">+7,55</text>
<text x="681.1" y="73">CAIXA D'ÁGUA</text>
<text x="687" y="86.9">COBERTURA +6,60</text>
<text x="75.4" y="107.5" transform="rotate(-90 75.4 107.5)">LIMITE TERRENO</text>
<text x="693.9" y="114">1º ANDAR +3,45</text>
<text x="693" y="134.3">PATAMAR +1,90</text>
<text x="693.1" y="146.4">TÉRREO</text>
<text x="716.3" y="146.4">+0,30</text>
<text x="685.5" y="160.8">FUNDAÇÃO</text>
<text x="713.4" y="160.5">-1,50</text>
</g>
<text font-size="4.2" fill="#f00" x="694.5" y="178">CORTE ESQUEMÁTICO</text>
<text font-size="4.2" x="662.5" y="234">NOTAS</text>
<text font-size="4.1" x="632.6" y="590.4">Proibida reprodução sem autorização deste documento sob pena da Lei nº 9.610, de 19 de fevereiro de 1998</text>
<g font-size="3.8" fill="#f00">
<text x="98.6" y="61.3">264,5</text>
<text x="151.5" y="61.3">265,0</text>
<text x="206.5" y="61.3">285,0</text>
<text x="243.8" y="61.3">78,0</text>
<text x="275.3" y="61.3">247,5</text>
<text x="317.2" y="61.3">172,5</text>
<text x="352.9" y="61.3">185,0</text>
<text x="404.6" y="61.3">330,0</text>
<text x="453" y="61.3">155,0</text>
<text x="65.4" y="118.6" transform="rotate(-90 65.4 118.6)">445,0</text>
<text x="371.3" y="145.2">12,0</text>
<text x="323.1" y="160.5" transform="rotate(-90 323.1 160.5)">5,0</text>
<text x="492.5" y="160.9" transform="rotate(-90 492.5 160.9)">13,0</text>
<text x="396.1" y="166.5" transform="rotate(-90 396.1 166.5)">45,0</text>
<text x="65.4" y="178.8" transform="rotate(-90 65.4 178.8)">155,0</text>
<text x="66.1" y="226.6" transform="rotate(-90 66.1 226.6)">325,0</text>
<text x="391.5" y="263.6" transform="rotate(-90 391.5 263.6)">55,5</text>
<text x="467.4" y="263.4" transform="rotate(-90 467.4 263.4)">53,0</text>
<text x="305.2" y="267.1">40,0</text>
<text x="66.1" y="275.8" transform="rotate(-90 66.1 275.8)">165,0</text>
<text x="395.1" y="299.8" transform="rotate(-90 395.1 299.8)">87,2</text>
<text x="66.1" y="312.2" transform="rotate(-90 66.1 312.2)">200,5</text>
<text x="440.5" y="314.7">8,0</text>
<text x="282.7" y="329.4" transform="rotate(-90 282.7 329.4)">7,5</text>
<text x="416.1" y="333.4" transform="rotate(-90 416.1 333.4)">22,6</text>
<text x="66.1" y="344.4" transform="rotate(-90 66.1 344.4)">120,0</text>
<text x="368.2" y="353.8">45,0</text>
<text x="180.9" y="355.3">8,0</text>
<text x="440.2" y="356.8">5,0</text>
<text x="66.1" y="367.1" transform="rotate(-90 66.1 367.1)">107,5</text>
<text x="102.2" y="373.9" transform="rotate(-90 102.2 373.9)">28,0</text>
<text x="391.1" y="375.1" transform="rotate(-90 391.1 375.1)">4,5</text>
<text x="417.7" y="375.3" transform="rotate(-90 417.7 375.3)">3,0</text>
</g>
<g font-size="3.7" fill="#f00">
<text x="294.1" y="148.6">(19x30)</text>
<text x="246.8" y="155.4">(19x40)</text>
<text x="460.5" y="150.3">(30x19)</text>
<text x="361.7" y="159.8">(24x40)</text>
<text x="307.5" y="187.5">(19x30)</text>
<text x="123.3" y="247.6">(19x30)</text>
<text x="229.2" y="247.2">(19x30)</text>
<text x="362.4" y="261.2">(30x19)</text>
<text x="444.4" y="259.6">(40x24)</text>
<text x="300.5" y="281.4">(19x30)</text>
<text x="377" y="300.1">(30x19)</text>
<text x="176.3" y="321.5">(19x30)</text>
<text x="256.9" y="322.6">(30x19)</text>
<text x="445.2" y="327.9">(24x30)</text>
<text x="336.3" y="346.4">(40x19)</text>
<text x="122.5" y="357.6">(19x30)</text>
<text x="362.1" y="366">(30x24)</text>
<text x="178.2" y="367.9">(30x19)</text>
<text x="249.3" y="366.9">(30x19)</text>
<text x="443.6" y="367.7">(30x20)</text>
</g>
<g font-size="3.7">
<text x="294.4" y="167.4">70 x 70 x 30</text>
<text x="462.9" y="166.8">80 x 80 x 30</text>
<text x="228.2" y="171.4">80 x 100 x 30</text>
<text x="361.3" y="180.4">100 x 100 x 30</text>
<text x="294.4" y="199.4">70 x 70 x 30</text>
<text x="119.3" y="264.4">70 x 70 x 30</text>
<text x="229.3" y="265.4">80 x 80 x 30</text>
<text x="365.9" y="276.5">80 x 80 x 30</text>
<text x="429.7" y="279">110 x 110 x 30</text>
<text x="302.4" y="298.4">80 x 80 x 30</text>
<text x="365.9" y="314.8">70 x 70 x 30</text>
<text x="172.3" y="338.5">80 x 80 x 30</text>
<text x="244.9" y="336">70 x 70 x 30</text>
<text x="433.5" y="342">70 x 70 x 30</text>
<text x="328.9" y="361.5">90 x 70 x 30</text>
<text x="119.3" y="378.4">80 x 80 x 30</text>
<text x="173.9" y="383">70 x 70 x 30</text>
<text x="244.9" y="383">70 x 70 x 30</text>
<text x="356.9" y="382.1">70 x 70 x 30</text>
<text x="432.9" y="382.4">70 x 70 x 30</text>
</g>
<g font-size="3.5">
<text x="659.2" y="472.3">Responsável Técnico</text>
<text x="657.4" y="519.5">Área:</text>
<text x="731.6" y="519.2">Obra:</text>
<text x="745.1" y="519.3">Residência unifamiliar.</text>
<text x="731.7" y="530.7">Local:</text>
<text x="657.6" y="543.5">Assunto:</text>
<text x="781.2" y="544.3">Folha:</text>
<text x="758.3" y="563.7">Calculista</text>
<text x="657.1" y="565.3">Escala:</text>
<text x="712.5" y="565.3">Data:</text>
<text x="758.2" y="567.8">Estrutural:</text>
<text x="659.6" y="577.8">Proprietário:</text>
</g>
<g font-size="3.2">
<text x="407.7" y="486.8">QUADRO DE ELEMENTOS DE FUNDAÇÃO</text>
<text x="381.8" y="492.9">Referências</text>
<text x="412.3" y="492.9">Dimensões (cm)</text>
<text x="438.7" y="492.9">Altura (cm)</text>
<text x="457.8" y="492.9">Armadura inf. X</text>
<text x="483.5" y="492.9">Armadura inf. Y</text>
<text x="388.5" y="499">S1</text>
<text x="418.8" y="499">80x100</text>
<text x="445" y="499">30</text>
<text x="461.9" y="499">4Ø10c/26</text>
<text x="487.8" y="499">4Ø10c/22</text>
<text x="383.8" y="505.2">S2 e S19</text>
<text x="419.7" y="505.2">70x70</text>
<text x="445" y="505.2">30</text>
<text x="461.9" y="505.2">3Ø10c/24</text>
<text x="487.8" y="505.2">3Ø10c/24</text>
<text x="388.5" y="511.4">S3</text>
<text x="417.8" y="511.4">100x100</text>
<text x="445" y="511.4">30</text>
<text x="461.9" y="511.4">5Ø10c/20</text>
<text x="487.8" y="511.4">4Ø10c/26</text>
<text x="383.8" y="517.5">S4 e S16</text>
<text x="419.7" y="517.5">80x80</text>
<text x="445" y="517.5">30</text>
<text x="461.9" y="517.5">4Ø10c/22</text>
<text x="487.8" y="517.5">4Ø10c/22</text>
<text x="371.1" y="523.6">S5, S6, S11, S13, S14, S17,</text>
<text x="419.7" y="526">70x70</text>
<text x="445" y="526">30</text>
<text x="461.9" y="526">3Ø10c/26</text>
<text x="487.8" y="526">3Ø10c/26</text>
<text x="671.4" y="525.4">Área terreno___________m²</text>
<text x="371.9" y="528.7">S18 e S20</text>
<text x="671.4" y="529">Área construída________m²</text>
<text x="388.5" y="534.7">S7</text>
<text x="419.7" y="534.7">80x80</text>
<text x="445" y="534.7">30</text>
<text x="461.9" y="534.7">4Ø10c/22</text>
<text x="487.8" y="534.7">4Ø10c/22</text>
<text x="388.5" y="540.9">S8</text>
<text x="419.7" y="540.9">80x80</text>
<text x="445" y="540.9">30</text>
<text x="461.9" y="540.9">4Ø10c/22</text>
<text x="487.8" y="540.9">4Ø10c/22</text>
<text x="388.5" y="547">S9</text>
<text x="419.7" y="547">80x80</text>
<text x="445" y="547">30</text>
<text x="461.9" y="547">4Ø10c/22</text>
<text x="487.8" y="547">4Ø10c/22</text>
<text x="387.6" y="553.2">S10</text>
<text x="417.8" y="553.2">110x110</text>
<text x="445" y="553.2">30</text>
<text x="461.9" y="553.2">5Ø10c/23</text>
<text x="487.8" y="553.2">7Ø10c/15</text>
<text x="387.6" y="559.4">S12</text>
<text x="419.7" y="559.4">80x80</text>
<text x="445" y="559.4">30</text>
<text x="461.9" y="559.4">4Ø10c/22</text>
<text x="487.8" y="559.4">4Ø10c/22</text>
<text x="387.6" y="565.5">S15</text>
<text x="419.7" y="565.5">90x70</text>
<text x="445" y="565.5">30</text>
<text x="461.9" y="565.5">3Ø10c/26</text>
<text x="487.8" y="565.5">4Ø10c/26</text>
</g>
<g font-size="2.8">
<text x="296.8" y="170.7">X: 3Ø10c/24</text>
<text x="296.8" y="173.8">Y: 3Ø10c/24</text>
<text x="465.3" y="170.2">X: 4Ø10c/22</text>
<text x="465.4" y="173.2">Y: 4Ø10c/22</text>
<text x="231.7" y="174.8">X: 4Ø10c/26</text>
<text x="231.8" y="177.8">Y: 4Ø10c/22</text>
<text x="365.9" y="183.7">X: 5Ø10c/20</text>
<text x="366" y="186.7">Y: 4Ø10c/26</text>
<text x="296.8" y="202.7">X: 3Ø10c/26</text>
<text x="296.8" y="205.8">Y: 3Ø10c/26</text>
<text x="121.7" y="267.7">X: 3Ø10c/26</text>
<text x="231.7" y="268.7">X: 4Ø10c/22</text>
<text x="121.8" y="270.7">Y: 3Ø10c/26</text>
<text x="231.8" y="271.8">Y: 4Ø10c/22</text>
<text x="368.3" y="279.8">X: 4Ø10c/22</text>
<text x="368.3" y="282.8">Y: 4Ø10c/22</text>
<text x="434.3" y="282.3">X: 5Ø10c/23</text>
<text x="434.3" y="285.3">Y: 7Ø10c/15</text>
<text x="304.8" y="301.8">X: 4Ø10c/22</text>
<text x="304.8" y="304.7">Y: 4Ø10c/22</text>
<text x="368.3" y="318.2">X: 3Ø10c/26</text>
<text x="368.3" y="321.2">Y: 3Ø10c/26</text>
<text x="174.7" y="341.9">X: 4Ø10c/22</text>
<text x="247.3" y="339.4">X: 3Ø10c/26</text>
<text x="174.8" y="344.9">Y: 4Ø10c/22</text>
<text x="247.4" y="342.4">Y: 3Ø10c/26</text>
<text x="435.9" y="345.4">X: 3Ø10c/26</text>
<text x="435.9" y="348.4">Y: 3Ø10c/26</text>
<text x="331.3" y="364.8">X: 3Ø10c/26</text>
<text x="331.3" y="367.8">Y: 4Ø10c/26</text>
<text x="121.7" y="381.7">X: 4Ø10c/22</text>
<text x="121.8" y="384.7">Y: 4Ø10c/22</text>
<text x="176.3" y="386.3">X: 3Ø10c/26</text>
<text x="176.4" y="389.4">Y: 3Ø10c/26</text>
<text x="247.3" y="386.3">X: 3Ø10c/26</text>
<text x="247.4" y="389.4">Y: 3Ø10c/26</text>
<text x="359.3" y="385.5">X: 3Ø10c/24</text>
<text x="359.4" y="388.4">Y: 3Ø10c/24</text>
<text x="435.3" y="385.8">X: 3Ø10c/26</text>
<text x="435.4" y="388.8">Y: 3Ø10c/26</text>
</g>
</svg>
